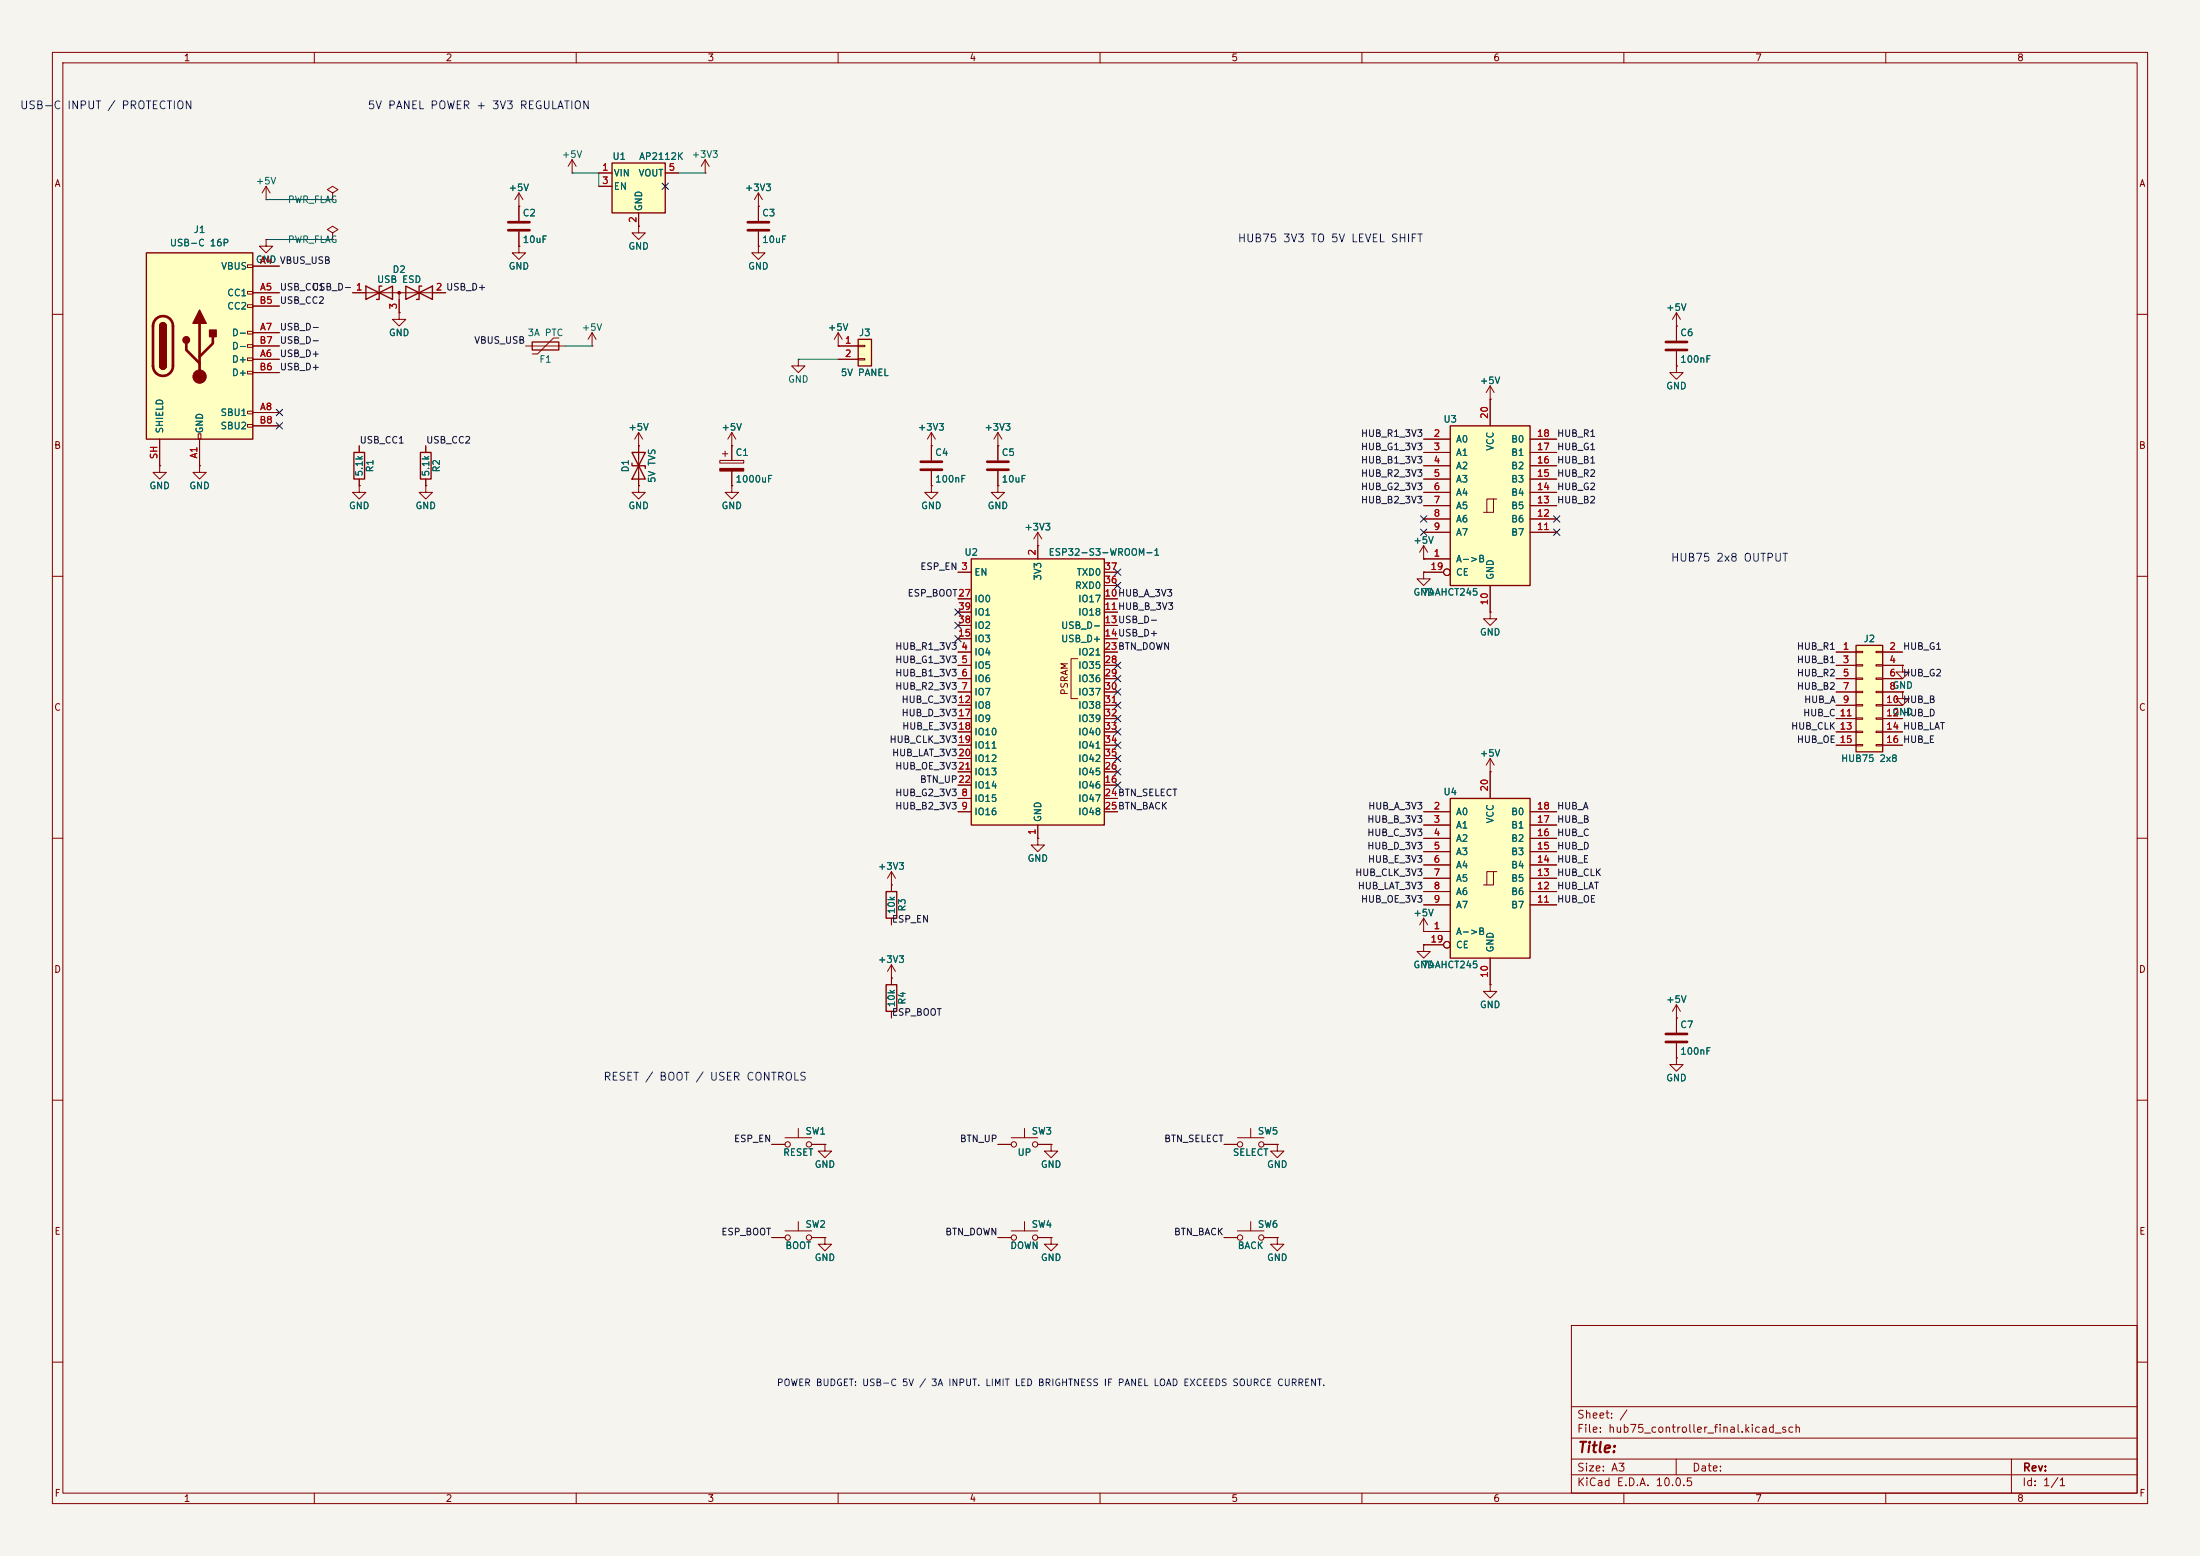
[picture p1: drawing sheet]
<svg xmlns="http://www.w3.org/2000/svg" width="420mm" height="297mm" viewBox="0 0 420 297" stroke-linecap="round" stroke-linejoin="round" font-family="sans-serif">
<path d="M0 0h420v297h-420z" fill="#f5f4ef" stroke="#f5f4ef" stroke-width=".19"/>
<g fill="none" stroke="#840000" stroke-width=".19">
<path d="M10 10h400v277h-400zM12 12h396v273h-396zM60 10v2M110 10v2M160 10v2M210 10v2M260 10v2M310 10v2M360 10v2M99.1 39.4v2.8M134.6 33h.1M134.6 30.5l-.7 1.3"/>
<path d="M134.6 30.5l.8 1.3M134.6 30.5v2.5M144.8 39.4h.1M144.8 36.8v5.4M144.8 36.8l-.8 1.3M144.8 36.8l.7 1.3M99.1 47v1.3h1.2l-1.2 1.2-1.3-1.2h1.3M99.1 47h.1M99.1 44.2v2.8M121.9 43.2v1.3h1.3l-1.3 1.2-1.3-1.2h1.3M121.9 43.2h.1M144.8 47v1.3h1.2l-1.2 1.2-1.3-1.2h1.3"/>
<path d="M144.8 47h.1M144.8 44.2v2.8M10 60h2M408 60h2M139.7 92.7v1.3h1.3l-1.3 1.3-1.3-1.3h1.3M139.7 92.7h.1M10 110h2M198.1 104.1h.1M198.1 101.6l-.7 1.3M198.1 101.6l.8 1.3M198.1 101.6v2.5M408 110h2"/>
<path d="M10 160h2M408 160h2M198.1 160v1.3h1.3l-1.3 1.3-1.3-1.3h1.3M198.1 160h.1M10 210h2M408 210h2M300 253h108v32h-108zM10 260h2M300 278.5h108M300 274.5h108M300 268.5h108M320 278.5v3"/>
<path d="M384 278.5v6.5M408 260h2M60 285v2M110 285v2M160 285v2M210 285v2M260 285v2M300 281.5h108M310 285v2M360 285v2"/>
</g>
<path d="M97 42.4h4.1M97 43.9h4.1M142.7 42.4h4.1M142.7 43.9h4.1" fill="none" stroke="#840000" stroke-width=".51"/>
<path d="M116.8 31.1h10.2v9.5h-10.2z" fill="#ffffc2"/>
<path d="M116.8 31.1h10.2v9.5h-10.2z" fill="none" stroke="#840000" stroke-width=".25"/>
<path d="M114.3 33h2.5M114.3 35.6h2.5M127 33h2.5M121.9 40.6v2.6" fill="none" stroke="#840000" stroke-width=".19"/>
<path d="M185.4 106.7h25.4v50.8h-25.4z" fill="#ffffc2"/>
<path d="M185.4 106.7h25.4v50.8h-25.4z" fill="none" stroke="#840000" stroke-width=".25"/>
<g fill="none" stroke="#840000" stroke-width=".19">
<path d="M160 66h.1M160 63.5l-.7 1.3M160 63.5l.8 1.3M160 63.5v2.5M177.8 92.7v1.3h1.3l-1.3 1.3-1.3-1.3h1.3M177.8 92.7h.1M177.8 85.1v2.8M177.8 89.9v2.8M182.9 109.2h2.5M182.9 114.3h2.5M182.9 116.8h2.5M182.9 119.4h2.5"/>
<path d="M198.1 104.1v2.6M210.8 109.2h2.6M210.8 114.3h2.6M210.8 116.8h2.6M210.8 119.4h2.6M210.8 111.8h2.6M182.9 124.5h2.5M182.9 127h2.5M182.9 129.5h2.5M182.9 132.1h2.5M182.9 134.6h2.5M182.9 121.9h2.5"/>
<path d="M182.9 137.2h2.5M182.9 139.7h2.5M205.7 125.7h-1.2v7.7h1.2M210.8 124.5h2.6M210.8 127h2.6M210.8 129.5h2.6M210.8 132.1h2.6M210.8 134.6h2.6M210.8 121.9h2.6M210.8 137.2h2.6M210.8 139.7h2.6M182.9 152.4h2.5"/>
<path d="M182.9 154.9h2.5M182.9 149.9h2.5M182.9 142.2h2.5M182.9 144.8h2.5M182.9 147.3h2.5M198.1 157.5v2.5M210.8 152.4h2.6M210.8 154.9h2.6M210.8 149.9h2.6M210.8 142.2h2.6M210.8 144.8h2.6M210.8 147.3h2.6"/>
</g>
<path d="M175.8 88.1h4M175.8 89.7h4" fill="none" stroke="#840000" stroke-width=".51"/>
<path d="M163.8 64.8h2.6v5.1h-2.6z" fill="#ffffc2"/>
<path d="M69.8 54.6l5.1 2.6v-2.6l-5.1 2.6zM72.9 54.6h-.5v2.6h-.5M77.5 54.6l5 2.6v-2.6l-5 2.6zM80.5 54.6h-.5v2.6h-.5M101.6 65.3h5.1v1.5h-5.1zM163.8 64.8h2.6v5.1h-2.6zM120.6 86.4h2.6l-2.6 5h2.6zM120.6 88.4v.5h2.6v.5" fill="none" stroke="#840000" stroke-width=".25"/>
<g fill="none" stroke="#840000" stroke-width=".19">
<path d="M50.8 38.1h.1M50.8 35.6l-.8 1.2M50.8 35.6l.8 1.2M50.8 35.6v2.5M63.5 36.8l1-.6-1-.6-1 .6 1 .6v1.3M63.5 38.1h.1M99.1 39.4h.1M99.1 36.8l-.8 1.3M99.1 36.8l.7 1.3M99.1 36.8v2.6M109.2 33h.1M109.2 30.5l-.7 1.3"/>
<path d="M109.2 30.5l.8 1.3M109.2 30.5v2.5M50.8 45.7v1.3h1.3l-1.3 1.3-1.3-1.3h1.3M50.8 45.7h.1M63.5 44.5l1-.7-1-.6-1 .6 1 .7v1.2M63.5 45.7h.1M67.3 55.9h17.8M76.2 59.7v1.3h1.3l-1.3 1.2-1.3-1.2h1.3M76.2 59.7h.1M76.2 55.9v3.8M100.3 66h7.6M106.7 64.5h-1l-3.1 3.1h-1"/>
<path d="M113 66h.1M113 63.5l-.7 1.3M113 63.5l.8 1.3M113 63.5v2.5M152.4 68.6v1.3h1.3l-1.3 1.2-1.3-1.2h1.3M152.4 68.6h.1M160 66h3.8M160 68.6h3.8M163.8 65.9h1.3v.3h-1.3zM163.8 68.5h1.3v.2h-1.3zM38.1 88.9v1.3h1.3l-1.3 1.2-1.3-1.2h1.3M38.1 88.9h.1"/>
<path d="M121.9 92.7v1.3h1.3l-1.3 1.3-1.3-1.3h1.3M121.9 92.7h.1M121.9 85.1h.1M121.9 82.6v10.1M121.9 82.6l-.7 1.2M121.9 82.6l.8 1.2M137.4 87.9h4.6v.5h-4.6zM137.9 86.6h1M138.4 86.1v1M139.7 85.1h.1M139.7 82.6v5.3M139.7 89.9v2.8"/>
<path d="M139.7 82.6l-.8 1.2M139.7 82.6l.8 1.2M271.8 106.7h.1M271.8 104.1l-.8 1.3M271.8 104.1l.7 1.3M271.8 104.1v2.6"/>
</g>
<g fill="#840000" stroke="#840000" stroke-width=".19">
<path d="M137.4 89.4h4.6v.5h-4.6z"/>
<circle cx="76.2" cy="55.9" r=".25"/>
</g>
<path d="M27.9 48.3h20.4v35.5h-20.4z" fill="#ffffc2"/>
<g fill="none" stroke="#840000" stroke-width=".19">
<path d="M47.2 50.5h1.1v.6h-1.1zM47.2 55.6h1.1v.5h-1.1zM47.2 58.2h1.1v.5h-1.1zM48.3 50.8h5M48.3 55.9h5M48.3 58.4h5M47.2 63.2h1.1v.6h-1.1zM47.2 65.8h1.1v.5h-1.1zM47.2 68.3h1.1v.5h-1.1zM47.2 70.9h1.1v.5h-1.1zM47.2 78.5h1.1v.5h-1.1zM48.3 68.6h5"/>
<path d="M48.3 63.5h5M48.3 78.7h5M48.3 71.1h5M48.3 66h5M30.5 88.9v1.3h1.2l-1.2 1.2-1.3-1.2h1.3M30.5 88.9h.1M30.5 83.8v5.1M37.8 82.8h.6v1h-.6zM38.1 83.8v5.1M47.2 81h1.1v.5h-1.1zM48.3 81.3h5M68.6 92.7v1.3h1.2l-1.2 1.3-1.3-1.3h1.3"/>
<path d="M68.6 92.7h.1M68.6 85.1v1.3M68.6 91.4v1.3M81.3 92.7v1.3h1.2l-1.2 1.3-1.3-1.3h1.3M81.3 92.7h.1M81.3 85.1v1.3M81.3 91.4v1.3M177.8 85.1h.1M177.8 82.6l-.8 1.2M177.8 82.6l.8 1.2M177.8 82.6v2.5M190.5 92.7v1.3h1.3l-1.3 1.3-1.3-1.3h1.3"/>
<path d="M190.5 92.7h.1M190.5 85.1h.1M190.5 82.6v5.3M190.5 89.9v2.8M190.5 82.6l-.8 1.2M190.5 82.6l.8 1.2"/>
</g>
<path d="M27.9 48.3h20.4v35.5h-20.4zM30.5 62.2a.64 .64 0 0 1 .6-.6 .64 .64 0 0 1 .6 .6M30.5 69.9a.64 .64 0 0 0 .6 .6 .64 .64 0 0 0 .6-.6M67.6 86.4h2v5h-2zM80.3 86.4h2v5h-2z" fill="none" stroke="#840000" stroke-width=".25"/>
<path d="M29.8 60.9a1.9 1.9 0 0 1 2-.4 1.9 1.9 0 0 1 1.2 1.7v7.7a1.91 1.91 0 0 1-1.9 1.8 1.91 1.91 0 0 1-1.9-1.8v-7.8l.2-.7zM35.6 65.5v1.3l2.5 2.5M38.1 61.7v10.2M40.6 64.3v1.2l-2.5 2.6M188.5 88.1h4M188.5 89.7h4" fill="none" stroke="#840000" stroke-width=".51"/>
<g fill="#840000" stroke="#840000" stroke-width=".25">
<path d="M30.5 62.2h1.2v7.7h-1.2z"/>
<path d="M30.7 61.8a.64 .64 0 0 1 .7-.2 .64 .64 0 0 1 .3 .6h-1.2z"/>
<path d="M30.5 69.9h1.2a.64 .64 0 0 1-.6 .6 .64 .64 0 0 1-.6-.6z"/>
<path d="M38.1 59.2l1.3 2.5h-2.6z"/>
<path d="M40 63h1.3v1.3h-1.3z"/>
<circle cx="35.6" cy="64.9" r=".63"/>
</g>
<circle cx="38.1" cy="71.9" r="1.27" fill="#840000" stroke="#840000" stroke-width=".19"/>
<path d="M276.9 81.3h15.2v30.5h-15.2z" fill="#ffffc2"/>
<g fill="none" stroke="#840000" stroke-width=".19">
<path d="M320 59.7v5.3M320 59.7l-.7 1.3M320 59.7l.8 1.3M284.5 76.2h.1M284.5 73.7v7.6M284.5 73.7l-.8 1.2M284.5 73.7l.7 1.2M320 69.9v1.2h1.3l-1.3 1.3-1.2-1.3h1.2M320 69.9h.1M320 62.2h.1M320 67.1v2.8M271.8 83.8h5.1"/>
<path d="M271.8 86.4h5.1M271.8 88.9h5.1M271.8 91.4h5.1M271.8 94h5.1M271.8 96.5h5.1M271.8 99.1h5.1M285.1 95.3h-1.3v2.5M285.7 95.3h-.6v2.5h-1.9M292.1 83.8h5.1M292.1 86.4h5.1M292.1 88.9h5.1M292.1 91.4h5.1"/>
<path d="M292.1 94h5.1M292.1 96.5h5.1M292.1 99.1h5.1M271.8 109.2v1.3h1.2l-1.2 1.3-1.3-1.3h1.3M271.8 109.2h.1M271.8 106.7h5.1M271.8 101.6h5.1M271.8 109.2h3.8M284.5 116.8v1.3h1.2l-1.2 1.3-1.3-1.3h1.3M284.5 116.8h.1M284.5 111.8v5M292.1 101.6h5.1"/>
<path d="M170.2 186.7h.1M170.2 184.2l-.8 1.2M170.2 184.2l.7 1.2M170.2 184.2v2.5M320 194.3h.1M320 191.8v5.3M320 199.1v2.8M320 191.8l-.7 1.2M320 191.8l.8 1.2M147.3 218.4h2.6M149.9 217.2h5M152.4 215.4v1.8"/>
<path d="M154.9 218.4h2.6M320 201.9v1.3h1.3l-1.3 1.3-1.2-1.3h1.2M320 201.9h.1"/>
<circle cx="276.2" cy="109.2" r=".63"/>
<circle cx="150.4" cy="218.4" r=".51"/>
<circle cx="154.4" cy="218.4" r=".51"/>
</g>
<path d="M276.9 81.3h15.2v30.5h-15.2z" fill="none" stroke="#840000" stroke-width=".25"/>
<path d="M318 65.3h4.1M318 66.8h4.1M318 197.4h4.1M318 198.9h4.1" fill="none" stroke="#840000" stroke-width=".51"/>
<path d="M276.9 152.4h15.2v30.5h-15.2z" fill="#ffffc2"/>
<g fill="none" stroke="#840000" stroke-width=".19">
<path d="M363.2 132.1v1.3h1.3l-1.3 1.2-1.3-1.2h1.3M363.2 132.1h.1M363.2 127v1.3h1.3l-1.3 1.2-1.3-1.2h1.3M363.2 127h.1M271.8 154.9h5.1M271.8 157.5h5.1M284.5 147.3h.1M284.5 144.8v7.6M284.5 144.8l-.8 1.3M284.5 144.8l.7 1.3M292.1 154.9h5.1M292.1 157.5h5.1"/>
<path d="M271.8 177.8h.1M271.8 177.8h5.1M271.8 160h5.1M271.8 162.6h5.1M271.8 165.1h5.1M271.8 167.6h5.1M271.8 170.2h5.1M271.8 172.7h5.1M271.8 175.3l-.8 1.2M271.8 175.3l.7 1.2M271.8 175.3v2.5M285.1 166.4h-1.3v2.5"/>
<path d="M285.7 166.4h-.6v2.5h-1.9M292.1 160h5.1M292.1 162.6h5.1M292.1 165.1h5.1M292.1 167.6h5.1M292.1 170.2h5.1M292.1 172.7h5.1M271.8 180.3v1.3h1.2l-1.2 1.3-1.3-1.3h1.3M271.8 180.3h.1M271.8 180.3h3.8M284.5 188v1.2h1.2l-1.2 1.3-1.3-1.3h1.3M284.5 188h.1"/>
<path d="M284.5 182.9v5.1"/>
<circle cx="276.2" cy="180.3" r=".63"/>
</g>
<path d="M276.9 152.4h15.2v30.5h-15.2z" fill="none" stroke="#840000" stroke-width=".25"/>
<path d="M354.3 123.2h5.1v20.3h-5.1z" fill="#ffffc2"/>
<path d="M354.3 123.2h5.1v20.3h-5.1zM169.2 170.2h2v5.1h-2zM169.2 188h2v5h-2z" fill="none" stroke="#840000" stroke-width=".25"/>
<g fill="none" stroke="#840000" stroke-width=".19">
<path d="M99.1 39.4h.1M99.1 39.4v2.8M114.3 33h2.5M114.3 35.6h2.5M127 33h2.5M144.8 39.4h.1M144.8 39.4v2.8M48.3 55.9h5M48.3 50.8h5M48.3 58.4h5M50.8 45.7h.1M67.3 55.9h2.5"/>
<path d="M76.2 59.7h.1M76.2 57.2v2.5M82.5 55.9h2.6M99.1 47h.1M99.1 44.2v2.8M121.9 43.2h.1M121.9 40.6v2.6M144.8 47h.1M144.8 44.2v2.8M48.3 68.6h5M48.3 63.5h5M48.3 78.7h5"/>
<path d="M48.3 71.1h5M48.3 66h5M160 66h.1M160 68.6h3.8M160 66h3.8M284.5 76.2h.1M284.5 76.2v5.1M320 69.9h.1M320 62.2h.1M320 62.2v2.8M320 67.1v2.8M30.5 88.9h.1"/>
<path d="M30.5 83.8v5.1M38.1 88.9h.1M38.1 83.8v5.1M48.3 81.3h5M68.6 92.7h.1M68.6 85.1v1.3M68.6 91.4v1.3M81.3 92.7h.1M81.3 85.1v1.3M81.3 91.4v1.3M121.9 92.7h.1M121.9 85.1h.1"/>
<path d="M121.9 85.1v2.5M121.9 90.2v2.5M139.7 85.1h.1M139.7 92.7h.1M139.7 85.1v2.8M139.7 89.9v2.8M177.8 92.7h.1M177.8 85.1h.1M177.8 85.1v2.8M177.8 89.9v2.8M190.5 92.7h.1M190.5 85.1h.1"/>
<path d="M190.5 85.1v2.8M190.5 89.9v2.8M271.8 83.8h5.1M271.8 86.4h5.1M271.8 88.9h5.1M271.8 91.4h5.1M271.8 94h5.1M271.8 96.5h5.1M271.8 99.1h5.1M292.1 83.8h5.1M292.1 86.4h5.1M292.1 88.9h5.1"/>
<path d="M292.1 91.4h5.1M292.1 94h5.1M292.1 96.5h5.1M292.1 99.1h5.1M182.9 109.2h2.5M182.9 114.3h2.5M182.9 116.8h2.5M182.9 119.4h2.5M198.1 104.1h.1M198.1 104.1v2.6M210.8 109.2h2.6M210.8 114.3h2.6"/>
<path d="M210.8 116.8h2.6M210.8 119.4h2.6M210.8 111.8h2.6M271.8 109.2h.1M271.8 106.7h.1M271.8 109.2h3.8M271.8 106.7h5.1M271.8 101.6h5.1M284.5 116.8h.1M284.5 111.8v5M292.1 101.6h5.1M182.9 124.5h2.5"/>
<path d="M182.9 127h2.5M182.9 129.5h2.5M182.9 132.1h2.5M182.9 134.6h2.5M182.9 137.2h2.5M182.9 139.7h2.5M182.9 121.9h2.5M210.8 124.5h2.6M210.8 127h2.6M210.8 129.5h2.6M210.8 132.1h2.6M210.8 134.6h2.6"/>
<path d="M210.8 137.2h2.6M210.8 139.7h2.6M210.8 121.9h2.6M350.5 124.5h3.8M350.5 127h3.8M350.5 129.5h3.8M350.5 132.1h3.8M350.5 134.6h3.8M350.5 137.2h3.8M350.5 139.7h3.8M354.3 124.3h1.3v.3h-1.3zM354.3 126.9h1.3v.2h-1.3z"/>
<path d="M354.3 129.4h1.3v.3h-1.3zM354.3 132h1.3v.2h-1.3zM354.3 134.5h1.3v.2h-1.3zM354.3 137h1.3v.3h-1.3zM354.3 139.6h1.3v.2h-1.3zM358.1 124.3h1.3v.3h-1.3zM358.1 126.9h1.3v.2h-1.3zM358.1 129.4h1.3v.3h-1.3zM358.1 132h1.3v.2h-1.3zM358.1 134.5h1.3v.2h-1.3zM358.1 137h1.3v.3h-1.3zM358.1 139.6h1.3v.2h-1.3z"/>
<path d="M359.4 124.5h3.8M359.4 127h3.8M359.4 129.5h3.8M359.4 132.1h3.8M359.4 134.6h3.8M359.4 137.2h3.8M359.4 139.7h3.8M363.2 132.1h.1M363.2 127h.1M182.9 142.2h2.5M182.9 152.4h2.5M182.9 154.9h2.5"/>
<path d="M182.9 149.9h2.5M182.9 144.8h2.5M182.9 147.3h2.5M198.1 157.5v2.5M210.8 142.2h2.6M210.8 152.4h2.6M210.8 154.9h2.6M210.8 149.9h2.6M210.8 144.8h2.6M210.8 147.3h2.6M271.8 154.9h5.1M271.8 157.5h5.1"/>
<path d="M284.5 147.3h.1M284.5 147.3v5.1M292.1 154.9h5.1M292.1 157.5h5.1M350.5 142.2h3.8M354.3 142.1h1.3v.3h-1.3zM358.1 142.1h1.3v.3h-1.3zM359.4 142.2h3.8M170.2 168.9h.1M170.2 166.4l-.8 1.2M170.2 166.4l.7 1.2M170.2 166.4v3.8"/>
<path d="M170.2 175.3v1.2M198.1 160h.1M271.8 177.8h.1M271.8 177.8h5.1M271.8 160h5.1M271.8 162.6h5.1M271.8 165.1h5.1M271.8 167.6h5.1M271.8 170.2h5.1M271.8 172.7h5.1M292.1 160h5.1M292.1 162.6h5.1"/>
<path d="M292.1 165.1h5.1M292.1 167.6h5.1M292.1 170.2h5.1M292.1 172.7h5.1M170.2 186.7h.1M170.2 186.7v1.3M170.2 193v1.3M271.8 180.3h.1M271.8 180.3h3.8M284.5 188h.1M284.5 182.9v5.1M320 194.3h.1"/>
<path d="M320 194.3v2.8M320 199.1v2.8M147.3 218.4h2.6M154.9 218.4h2.6M157.5 218.4v1.3h1.2l-1.2 1.3-1.3-1.3h1.3M157.5 218.4h.1M190.5 218.4h2.5M193 217.2h5.1M195.6 215.4v1.8M198.1 218.4h2.6M200.7 218.4v1.3h1.2l-1.2 1.3-1.3-1.3h1.3M200.7 218.4h.1"/>
<path d="M233.7 218.4h2.5M236.2 217.2h5.1M238.8 215.4v1.8M241.3 218.4h2.5M243.8 218.4v1.3h1.3l-1.3 1.3-1.2-1.3h1.2M243.8 218.4h.1M320 201.9h.1M147.3 236.2h2.6M149.9 234.9h5M152.4 233.2v1.7M154.9 236.2h2.6M157.5 236.2v1.3h1.2l-1.2 1.3-1.3-1.3h1.3"/>
<path d="M157.5 236.2h.1M190.5 236.2h2.5M193 234.9h5.1M195.6 233.2v1.7M198.1 236.2h2.6M200.7 236.2v1.3h1.2l-1.2 1.3-1.3-1.3h1.3M200.7 236.2h.1M233.7 236.2h2.5M236.2 234.9h5.1M238.8 233.2v1.7M241.3 236.2h2.5M243.8 236.2v1.3h1.3l-1.3 1.3-1.2-1.3h1.2"/>
<path d="M243.8 236.2h.1"/>
<circle cx="276.2" cy="109.2" r=".63"/>
<circle cx="276.2" cy="180.3" r=".63"/>
<circle cx="193.5" cy="218.4" r=".51"/>
<circle cx="197.6" cy="218.4" r=".51"/>
<circle cx="236.7" cy="218.4" r=".51"/>
<circle cx="240.8" cy="218.4" r=".51"/>
<circle cx="150.4" cy="236.2" r=".51"/>
<circle cx="154.4" cy="236.2" r=".51"/>
<circle cx="193.5" cy="236.2" r=".51"/>
<circle cx="197.6" cy="236.2" r=".51"/>
<circle cx="236.7" cy="236.2" r=".51"/>
<circle cx="240.8" cy="236.2" r=".51"/>
</g>
<path d="M50.8 38.1h12.7M109.2 33h5.1v2.6M129.5 33h5.1M50.8 45.7h12.7M107.9 66h5.1M152.4 68.6h7.6" fill="none" stroke="#009600" stroke-width=".19"/>
<g fill="none" stroke="#000084" stroke-width=".19">
<path d="M126.4 35l1.2 1.2M127.6 35l-1.2 1.2M52.7 78.1l1.2 1.2M53.9 78.1l-1.2 1.2M52.7 80.7l1.2 1.2M53.9 80.7l-1.2 1.2M271.2 98.5l1.2 1.2M272.4 98.5l-1.2 1.2M296.6 98.5l1.2 1.2M297.8 98.5l-1.2 1.2M182.3 116.2l1.2 1.2M182.3 118.8l1.2 1.2"/>
<path d="M183.5 116.2l-1.2 1.2M183.5 118.8l-1.2 1.2M212.8 111.2l1.2 1.2M212.8 108.6l1.2 1.2M214 111.2l-1.2 1.2M214 108.6l-1.2 1.2M271.2 101l1.2 1.2M272.4 101l-1.2 1.2M296.6 101l1.2 1.2M297.8 101l-1.2 1.2M182.3 121.3l1.2 1.2M183.5 121.3l-1.2 1.2"/>
<path d="M212.8 126.4l1.2 1.2M212.8 128.9l1.2 1.2M212.8 139.1l1.2 1.2M212.8 131.5l1.2 1.2M212.8 134l1.2 1.2M212.8 136.6l1.2 1.2M214 126.4l-1.2 1.2M214 128.9l-1.2 1.2M214 139.1l-1.2 1.2M214 131.5l-1.2 1.2M214 134l-1.2 1.2M214 136.6l-1.2 1.2"/>
<path d="M212.8 149.3l1.2 1.2M212.8 146.7l1.2 1.2M212.8 141.6l1.2 1.2M212.8 144.2l1.2 1.2M214 149.3l-1.2 1.2M214 146.7l-1.2 1.2M214 141.6l-1.2 1.2M214 144.2l-1.2 1.2"/>
</g>
<text font-size="2" fill="#840000" x="301" y="277.8">Title:</text>
<g font-size="1.5" fill="#0000c2">
<text x="3.7" y="21.2">USB-C</text>
<text x="12.7" y="21.2">INPUT / PROTECTION</text>
<text x="70.1" y="21.2">5V PANEL POWER + 3V3 REGULATION</text>
<text x="236.2" y="46.6">HUB75 3V3 TO 5V LEVEL SHIFT</text>
<text x="318.9" y="107.6">HUB75 2x8 OUTPUT</text>
<text x="115.1" y="206.6">RESET / BOOT / USER CONTROLS</text>
</g>
<g font-size="1.5" fill="#840000">
<text x="300.9" y="273.8">File: hub75_controller_final.kicad_sch</text>
<text x="300.9" y="271.1">Sheet: /</text>
<text x="300.9" y="281.2">Size: A3</text>
<text x="322.9" y="281.2">Date:</text>
<text x="386" y="281.2">Rev:</text>
<text x="300.9" y="284">KiCad E.D.A. 10.0.5</text>
<text x="385.9" y="284">Id: 1/1</text>
</g>
<g font-size="1.3" fill="#840000">
<text x="35" y="12">1</text>
<text x="85" y="12">2</text>
<text x="135" y="12">3</text>
<text x="185" y="12">4</text>
<text x="235" y="12">5</text>
<text x="285" y="12">6</text>
<text x="335" y="12">7</text>
<text x="385" y="12">8</text>
<text x="10.3" y="36">A</text>
<text x="408.3" y="36">A</text>
<text x="10.2" y="86">B</text>
<text x="408.2" y="86">B</text>
<text x="10.2" y="136">C</text>
<text x="204.2" y="132.8" transform="rotate(-90 204.2 132.8)">PSRAM</text>
<text x="408.2" y="136">C</text>
<text x="10.2" y="186">D</text>
<text x="408.2" y="186">D</text>
<text x="10.3" y="236">E</text>
<text x="408.3" y="236">E</text>
<text x="10.3" y="286">F</text>
<text x="35" y="287">1</text>
<text x="85" y="287">2</text>
<text x="135" y="287">3</text>
<text x="185" y="287">4</text>
<text x="235" y="287">5</text>
<text x="285" y="287">6</text>
<text x="335" y="287">7</text>
<text x="385" y="287">8</text>
<text x="408.3" y="286">F</text>
</g>
<g font-size="1.3" fill="#006464">
<text x="48.7" y="35.5">+5V</text>
<text x="107.2" y="30.4">+5V</text>
<text x="116.8" y="30.8">U1</text>
<text x="117.1" y="34">VIN</text>
<text x="121.8" y="34">VOUT</text>
<text x="121.9" y="30.8">AP2112K</text>
<text x="132" y="30.4">+3V3</text>
<text x="54.8" y="39.1">PWR_FLAG</text>
<text x="97" y="36.8">+5V</text>
<text x="99.7" y="41.6">C2</text>
<text x="117.1" y="36.5">EN</text>
<text x="122.9" y="40.4" transform="rotate(-90 122.9 40.4)">GND</text>
<text x="142.1" y="36.8">+3V3</text>
<text x="145.4" y="41.6">C3</text>
<text x="32.3" y="47.3">USB-C 16P</text>
<text x="36.9" y="44.8">J1</text>
<text x="54.8" y="46.7">PWR_FLAG</text>
<text x="99.7" y="46.7">10uF</text>
<text x="119.9" y="48">GND</text>
<text x="145.4" y="46.7">10uF</text>
<text x="42.1" y="51.8">VBUS</text>
<text x="48.7" y="50.5">GND VBUS_USB</text>
<text x="48.7" y="50.5">GND</text>
<text x="74.8" y="52.4">D2</text>
<text x="97" y="51.8">GND</text>
<text x="142.7" y="51.8">GND</text>
<text x="43.3" y="56.8">CC1</text>
<text x="43.3" y="59.4">CC2</text>
<text x="71.9" y="54.3">USB ESD</text>
<text x="318" y="59.6">+5V</text>
<text x="44.2" y="64.5">D-</text>
<text x="74.1" y="64.5">GND</text>
<text x="100.6" y="64.5">3A PTC</text>
<text x="111" y="63.4">+5V</text>
<text x="158" y="63.4">+5V</text>
<text x="163.9" y="64.5">J3</text>
<text x="320.7" y="64.5">C6</text>
<text x="44.2" y="69.5">D+</text>
<text x="44.2" y="67">D-</text>
<text x="102.9" y="69.5">F1</text>
<text x="320.7" y="69.5">100nF</text>
<text x="44.2" y="72.1">D+</text>
<text x="150.3" y="73.4">GND</text>
<text x="160.4" y="72.1">5V PANEL</text>
<text x="282.4" y="73.6">+5V</text>
<text x="318" y="74.6">GND</text>
<text x="31.4" y="82.8" transform="rotate(-90 31.4 82.8)">SHIELD</text>
<text x="39.1" y="82.8" transform="rotate(-90 39.1 82.8)">GND</text>
<text x="42" y="79.7">SBU1</text>
<text x="42" y="82.2">SBU2</text>
<text x="119.9" y="82.5">+5V</text>
<text x="137.6" y="82.5">+5V</text>
<text x="175.1" y="82.5">+3V3</text>
<text x="187.8" y="82.5">+3V3</text>
<text x="275.5" y="81">U3</text>
<text x="140.3" y="87.3">C1</text>
<text x="178.4" y="87.3">C4</text>
<text x="191.1" y="87.3">C5</text>
<text x="277.8" y="84.8">A0</text>
<text x="277.8" y="87.3">A1</text>
<text x="277.8" y="89.9">A2</text>
<text x="285.4" y="86.2" transform="rotate(-90 285.4 86.2)">VCC</text>
<text x="288.4" y="89.9">B2</text>
<text x="288.4" y="87.3">B1</text>
<text x="288.4" y="84.8">B0</text>
<text x="28.4" y="93.7">GND</text>
<text x="36" y="93.7">GND</text>
<text x="69.5" y="91.1" transform="rotate(-90 69.5 91.1)">5.1k</text>
<text x="71.6" y="90.3" transform="rotate(-90 71.6 90.3)">R1</text>
<text x="82.2" y="91.1" transform="rotate(-90 82.2 91.1)">5.1k</text>
<text x="84.3" y="90.3" transform="rotate(-90 84.3 90.3)">R2</text>
<text x="120.3" y="90.3" transform="rotate(-90 120.3 90.3)">D1</text>
<text x="125.4" y="92.3" transform="rotate(-90 125.4 92.3)">5V TVS</text>
<text x="140.3" y="92.4">1000uF</text>
<text x="178.4" y="92.4">100nF</text>
<text x="191.1" y="92.4">10uF</text>
<text x="277.8" y="92.4">A3</text>
<text x="277.8" y="94.9">A4</text>
<text x="288.4" y="94.9">B4</text>
<text x="288.4" y="92.4">B3</text>
<text x="66.5" y="97.5">GND</text>
<text x="79.2" y="97.5">GND</text>
<text x="119.9" y="97.5">GND</text>
<text x="137.6" y="97.5">GND</text>
<text x="175.7" y="97.5">GND</text>
<text x="188.4" y="97.5">GND</text>
<text x="195.5" y="101.5">+3V3</text>
<text x="277.8" y="97.5">A5</text>
<text x="277.8" y="100">A6</text>
<text x="288.4" y="100">B6</text>
<text x="288.4" y="97.5">B5</text>
<text x="184" y="106.4">U2</text>
<text x="200.1" y="106.4">ESP32-S3-WROOM-1</text>
<text x="269.7" y="104.1">+5V</text>
<text x="277.8" y="107.6">A-&gt;B</text>
<text x="277.8" y="102.6">A7</text>
<text x="288.4" y="102.6">B7</text>
<text x="185.9" y="110.2">EN</text>
<text x="199.1" y="110.9" transform="rotate(-90 199.1 110.9)">3V3</text>
<text x="205.1" y="112.7">RXD0</text>
<text x="205.4" y="110.2">TXD0</text>
<text x="269.7" y="114">GND</text>
<text x="271.4" y="114">74AHCT245</text>
<text x="277.8" y="110.2">CE</text>
<text x="285.4" y="110.8" transform="rotate(-90 285.4 110.8)">GND</text>
<text x="185.9" y="115.3">IO0</text>
<text x="185.9" y="117.8">IO1</text>
<text x="205.7" y="115.3">IO17</text>
<text x="205.7" y="117.8">IO18</text>
<text x="185.9" y="125.4">IO4</text>
<text x="185.9" y="122.9">IO3</text>
<text x="185.9" y="120.3">IO2</text>
<text x="202.5" y="120.3">USB_D-</text>
<text x="202.5" y="122.9">USB_D+</text>
<text x="205.7" y="125.4">IO21</text>
<text x="282.4" y="121.6">GND</text>
<text x="355.7" y="122.9">J2</text>
<text x="185.9" y="128">IO5</text>
<text x="185.9" y="130.5">IO6</text>
<text x="205.7" y="128">IO35</text>
<text x="205.7" y="130.5">IO36</text>
<text x="361.2" y="131.8">GND</text>
<text x="185.9" y="133">IO7</text>
<text x="185.9" y="135.6">IO8</text>
<text x="205.7" y="133">IO37</text>
<text x="205.7" y="135.6">IO38</text>
<text x="361.2" y="136.9">GND</text>
<text x="185.9" y="138.1">IO9</text>
<text x="185.9" y="140.7">IO10</text>
<text x="185.9" y="143.2">IO11</text>
<text x="205.7" y="138.1">IO39</text>
<text x="205.7" y="140.7">IO40</text>
<text x="205.7" y="143.2">IO41</text>
<text x="185.9" y="145.7">IO12</text>
<text x="185.9" y="148.3">IO13</text>
<text x="205.7" y="148.3">IO45</text>
<text x="205.7" y="145.7">IO42</text>
<text x="282.4" y="144.7">+5V</text>
<text x="351.4" y="145.7">HUB75 2x8</text>
<text x="185.9" y="153.4">IO15</text>
<text x="185.9" y="155.9">IO16</text>
<text x="185.9" y="150.8">IO14</text>
<text x="205.7" y="150.8">IO46</text>
<text x="205.7" y="153.4">IO47</text>
<text x="205.7" y="155.9">IO48</text>
<text x="275.5" y="152.1">U4</text>
<text x="277.8" y="155.9">A0</text>
<text x="288.4" y="155.9">B0</text>
<text x="199.1" y="157" transform="rotate(-90 199.1 157)">GND</text>
<text x="277.8" y="158.4">A1</text>
<text x="277.8" y="161">A2</text>
<text x="285.4" y="157.3" transform="rotate(-90 285.4 157.3)">VCC</text>
<text x="288.4" y="161">B2</text>
<text x="288.4" y="158.4">B1</text>
<text x="167.5" y="166.3">+3V3</text>
<text x="196.1" y="164.8">GND</text>
<text x="277.8" y="163.5">A3</text>
<text x="277.8" y="166.1">A4</text>
<text x="288.4" y="166.1">B4</text>
<text x="288.4" y="163.5">B3</text>
<text x="277.8" y="168.6">A5</text>
<text x="277.8" y="171.1">A6</text>
<text x="277.8" y="173.7">A7</text>
<text x="288.4" y="173.7">B7</text>
<text x="288.4" y="171.1">B6</text>
<text x="288.4" y="168.6">B5</text>
<text x="171.1" y="174.6" transform="rotate(-90 171.1 174.6)">10k</text>
<text x="173.2" y="174.1" transform="rotate(-90 173.2 174.1)">R3</text>
<text x="269.7" y="175.2">+5V</text>
<text x="277.8" y="178.8">A-&gt;B</text>
<text x="167.5" y="184.1">+3V3</text>
<text x="269.7" y="185.1">GND</text>
<text x="271.4" y="185.1">74AHCT245</text>
<text x="277.8" y="181.3">CE</text>
<text x="285.4" y="181.9" transform="rotate(-90 285.4 181.9)">GND</text>
<text x="173.2" y="191.9" transform="rotate(-90 173.2 191.9)">R4</text>
<text x="318" y="191.7">+5V</text>
<text x="171.1" y="192.4" transform="rotate(-90 171.1 192.4)">10k</text>
<text x="282.4" y="192.7">GND</text>
<text x="320.7" y="196.5">C7</text>
<text x="320.7" y="201.6">100nF</text>
<text x="318" y="206.7">GND</text>
<text x="149.4" y="220.9">RESET</text>
<text x="153.7" y="216.9">SW1</text>
<text x="194.2" y="220.9">UP</text>
<text x="196.8" y="216.9">SW3</text>
<text x="235.2" y="220.9">SELECT</text>
<text x="240" y="216.9">SW5</text>
<text x="155.4" y="223.2">GND</text>
<text x="198.6" y="223.2">GND</text>
<text x="241.8" y="223.2">GND</text>
<text x="149.8" y="238.7">BOOT</text>
<text x="153.7" y="234.6">SW2</text>
<text x="192.8" y="238.7">DOWN</text>
<text x="196.8" y="234.6">SW4</text>
<text x="236.2" y="238.7">BACK</text>
<text x="240" y="234.6">SW6</text>
<text x="155.4" y="241">GND</text>
<text x="198.6" y="241">GND</text>
<text x="241.8" y="241">GND</text>
</g>
<g font-size="1.3" fill="#a90000">
<text x="114.8" y="32.9">1</text>
<text x="114.8" y="35.4">3</text>
<text x="127.5" y="32.9">5</text>
<text x="121.8" y="42.6" transform="rotate(-90 121.8 42.6)">2</text>
<text x="49.5" y="50.7">A4</text>
<text x="49.4" y="58.3">B5</text>
<text x="49.5" y="55.7">A5</text>
<text x="67.8" y="55.7">1</text>
<text x="76.1" y="59.2" transform="rotate(-90 76.1 59.2)">3</text>
<text x="83.1" y="55.7">2 USB_D+</text>
<text x="83.1" y="55.7">2</text>
<text x="49.4" y="65.9">B7</text>
<text x="49.5" y="63.4">A7</text>
<text x="161.2" y="65.9">1</text>
<text x="49.4" y="71">B6</text>
<text x="49.5" y="68.4">A6</text>
<text x="161.2" y="68.4">2</text>
<text x="49.4" y="81.1">B8</text>
<text x="49.5" y="78.6">A8</text>
<text x="273.6" y="83.7">2</text>
<text x="284.3" y="80.1" transform="rotate(-90 284.3 80.1)">20</text>
<text x="293.3" y="83.7">18</text>
<text x="30.3" y="87.8" transform="rotate(-90 30.3 87.8)">SH</text>
<text x="38" y="87.6" transform="rotate(-90 38 87.6)">A1</text>
<text x="273.6" y="86.2">3</text>
<text x="273.6" y="88.8">4</text>
<text x="293.3" y="88.8">16</text>
<text x="293.3" y="86.2">17</text>
<text x="273.6" y="91.3">5</text>
<text x="273.6" y="93.8">6</text>
<text x="293.3" y="93.8">14</text>
<text x="293.3" y="91.3">15</text>
<text x="273.6" y="96.4">7</text>
<text x="273.6" y="98.9">8</text>
<text x="273.6" y="101.5">9</text>
<text x="293.3" y="101.5">11</text>
<text x="293.3" y="98.9">12</text>
<text x="293.3" y="96.4">13</text>
<text x="198" y="106.1" transform="rotate(-90 198 106.1)">2</text>
<text x="273.6" y="106.5">1</text>
<text x="183.4" y="109.1">3</text>
<text x="210.8" y="111.6">36</text>
<text x="210.8" y="109.1">37</text>
<text x="273" y="109.1">19</text>
<text x="182.8" y="119.2">38</text>
<text x="182.8" y="116.7">39</text>
<text x="182.8" y="114.2">27</text>
<text x="210.8" y="114.2">10HUB_A_3V3</text>
<text x="210.8" y="116.7">11HUB_B_3V3</text>
<text x="210.8" y="119.2">13USB_D-</text>
<text x="210.8" y="114.2">10</text>
<text x="210.8" y="116.7">11</text>
<text x="210.8" y="119.2">13</text>
<text x="284.3" y="115.6" transform="rotate(-90 284.3 115.6)">10</text>
<text x="182.8" y="121.8">15</text>
<text x="183.4" y="124.3">4</text>
<text x="210.8" y="121.8">14USB_D+</text>
<text x="210.8" y="124.3">23BTN_DOWN</text>
<text x="210.8" y="121.8">14</text>
<text x="210.8" y="124.3">23</text>
<text x="351.7" y="124.3">1</text>
<text x="360.6" y="124.3">2</text>
<text x="183.4" y="126.9">5</text>
<text x="183.4" y="129.4">6</text>
<text x="183.4" y="131.9">7</text>
<text x="210.8" y="126.9">28</text>
<text x="210.8" y="129.4">29</text>
<text x="210.8" y="131.9">30</text>
<text x="351.7" y="126.9">3</text>
<text x="351.7" y="129.4">5</text>
<text x="351.7" y="131.9">7</text>
<text x="360.6" y="126.9">4</text>
<text x="360.6" y="129.4">6</text>
<text x="360.6" y="131.9">8</text>
<text x="182.8" y="134.5">12</text>
<text x="182.8" y="137">17</text>
<text x="210.8" y="134.5">31</text>
<text x="210.8" y="137">32</text>
<text x="351.1" y="137">11</text>
<text x="351.7" y="134.5">9</text>
<text x="360" y="134.5">10 HUB_B</text>
<text x="360" y="137">12 HUB_D</text>
<text x="360" y="134.5">10</text>
<text x="360" y="137">12</text>
<text x="182.8" y="139.6">18</text>
<text x="182.8" y="142.1">19</text>
<text x="210.8" y="139.6">33</text>
<text x="210.8" y="142.1">34</text>
<text x="351.1" y="139.6">13</text>
<text x="351.1" y="142.1">15</text>
<text x="360" y="139.6">14 HUB_LAT</text>
<text x="360" y="142.1">16 HUB_E</text>
<text x="360" y="139.6">14</text>
<text x="360" y="142.1">16</text>
<text x="182.8" y="144.6">20</text>
<text x="182.8" y="147.2">21</text>
<text x="182.8" y="149.7">22</text>
<text x="210.8" y="149.7">16</text>
<text x="210.8" y="147.2">26</text>
<text x="210.8" y="144.6">35</text>
<text x="183.4" y="152.3">8</text>
<text x="183.4" y="154.8">9</text>
<text x="210.8" y="152.3">24BTN_SELECT</text>
<text x="210.8" y="154.8">25BTN_BACK</text>
<text x="210.8" y="152.3">24</text>
<text x="210.8" y="154.8">25</text>
<text x="273.6" y="154.8">2</text>
<text x="284.3" y="151.2" transform="rotate(-90 284.3 151.2)">20</text>
<text x="293.3" y="154.8">18</text>
<text x="198" y="159.5" transform="rotate(-90 198 159.5)">1</text>
<text x="273.6" y="157.3">3</text>
<text x="273.6" y="159.9">4</text>
<text x="293.3" y="159.9">16</text>
<text x="293.3" y="157.3">17</text>
<text x="273.6" y="162.4">5</text>
<text x="273.6" y="165">6</text>
<text x="273.6" y="167.5">7</text>
<text x="293.3" y="167.5">13</text>
<text x="293.3" y="165">14</text>
<text x="293.3" y="162.4">15</text>
<text x="273.6" y="170">8</text>
<text x="273.6" y="172.6">9</text>
<text x="293.3" y="172.6">11</text>
<text x="293.3" y="170">12</text>
<text x="273.6" y="177.7">1</text>
<text x="273" y="180.2">19</text>
<text x="284.3" y="186.8" transform="rotate(-90 284.3 186.8)">10</text>
</g>
<g font-size="1.3" fill="#0f0f0f">
<text x="53.3" y="55.8">USB_CC1</text>
<text x="53.3" y="58.3">USB_CC2</text>
<text x="59.5" y="55.8">USB_D- 1</text>
<text x="53.3" y="65.9">USB_D-</text>
<text x="53.3" y="63.4">USB_D-</text>
<text x="90.4" y="65.9">VBUS_USB</text>
<text x="53.3" y="68.5">USB_D+</text>
<text x="53.3" y="71">USB_D+</text>
<text x="259.7" y="83.7">HUB_R1_3V3</text>
<text x="297.2" y="83.7">HUB_R1</text>
<text x="68.6" y="85">USB_CC1</text>
<text x="81.3" y="85">USB_CC2</text>
<text x="259.7" y="88.8">HUB_B1_3V3</text>
<text x="259.7" y="86.2">HUB_G1_3V3</text>
<text x="297.2" y="86.2">HUB_G1</text>
<text x="297.2" y="88.8">HUB_B1</text>
<text x="259.7" y="91.3">HUB_R2_3V3</text>
<text x="259.7" y="93.9">HUB_G2_3V3</text>
<text x="297.2" y="91.3">HUB_R2</text>
<text x="297.2" y="93.9">HUB_G2</text>
<text x="259.7" y="96.4">HUB_B2_3V3</text>
<text x="297.2" y="96.4">HUB_B2</text>
<text x="175.6" y="109.1">ESP_EN 3</text>
<text x="173.2" y="114.2">ESP_BOOT27</text>
<text x="170.8" y="124.3">HUB_R1_3V3</text>
<text x="342.9" y="124.3">HUB_R1</text>
<text x="363.2" y="124.3">HUB_G1</text>
<text x="170.8" y="129.4">HUB_B1_3V3</text>
<text x="170.8" y="132">HUB_R2_3V3</text>
<text x="170.8" y="126.9">HUB_G1_3V3</text>
<text x="342.9" y="132">HUB_B2</text>
<text x="342.9" y="126.9">HUB_B1</text>
<text x="342.9" y="129.4">HUB_R2</text>
<text x="363.2" y="129.4">HUB_G2</text>
<text x="172" y="134.5">HUB_C_3V312</text>
<text x="172" y="137">HUB_D_3V317</text>
<text x="344.1" y="137">HUB_C 11</text>
<text x="344.3" y="134.5">HUB_A</text>
<text x="169.7" y="142.1">HUB_CLK_3V319</text>
<text x="172.1" y="139.6">HUB_E_3V318</text>
<text x="341.8" y="139.6">HUB_CLK 13</text>
<text x="342.9" y="142.1">HUB_OE 15</text>
<text x="170.2" y="144.7">HUB_LAT_3V320</text>
<text x="170.8" y="147.2">HUB_OE_3V321</text>
<text x="175.5" y="149.7">BTN_UP22</text>
<text x="170.8" y="152.3">HUB_G2_3V3</text>
<text x="170.8" y="154.8">HUB_B2_3V3</text>
<text x="261.1" y="154.8">HUB_A_3V3</text>
<text x="297.2" y="154.8">HUB_A</text>
<text x="260.9" y="159.9">HUB_C_3V3</text>
<text x="260.9" y="157.4">HUB_B_3V3</text>
<text x="297.2" y="157.4">HUB_B</text>
<text x="297.2" y="159.9">HUB_C</text>
<text x="258.6" y="167.5">HUB_CLK_3V3</text>
<text x="260.9" y="162.4">HUB_D_3V3</text>
<text x="261" y="165">HUB_E_3V3</text>
<text x="297.2" y="162.4">HUB_D</text>
<text x="297.2" y="165">HUB_E</text>
<text x="297.2" y="167.5">HUB_CLK</text>
<text x="259.1" y="170.1">HUB_LAT_3V3</text>
<text x="259.7" y="172.6">HUB_OE_3V3</text>
<text x="297.2" y="170.1">HUB_LAT</text>
<text x="297.2" y="172.6">HUB_OE</text>
<text x="170.2" y="176.4">ESP_EN</text>
<text x="170.2" y="194.2">ESP_BOOT</text>
<text x="140" y="218.3">ESP_EN</text>
<text x="183.1" y="218.3">BTN_UP</text>
<text x="222.1" y="218.3">BTN_SELECT</text>
<text x="137.6" y="236.1">ESP_BOOT</text>
<text x="180.4" y="236.1">BTN_DOWN</text>
<text x="224" y="236.1">BTN_BACK</text>
</g>
<text font-size="1.3" fill="#0000c2" x="148.2" y="264.9">POWER BUDGET: USB-C 5V / 3A INPUT. LIMIT LED BRIGHTNESS IF PANEL LOAD EXCEEDS SOURCE CURRENT.</text>
</svg>
